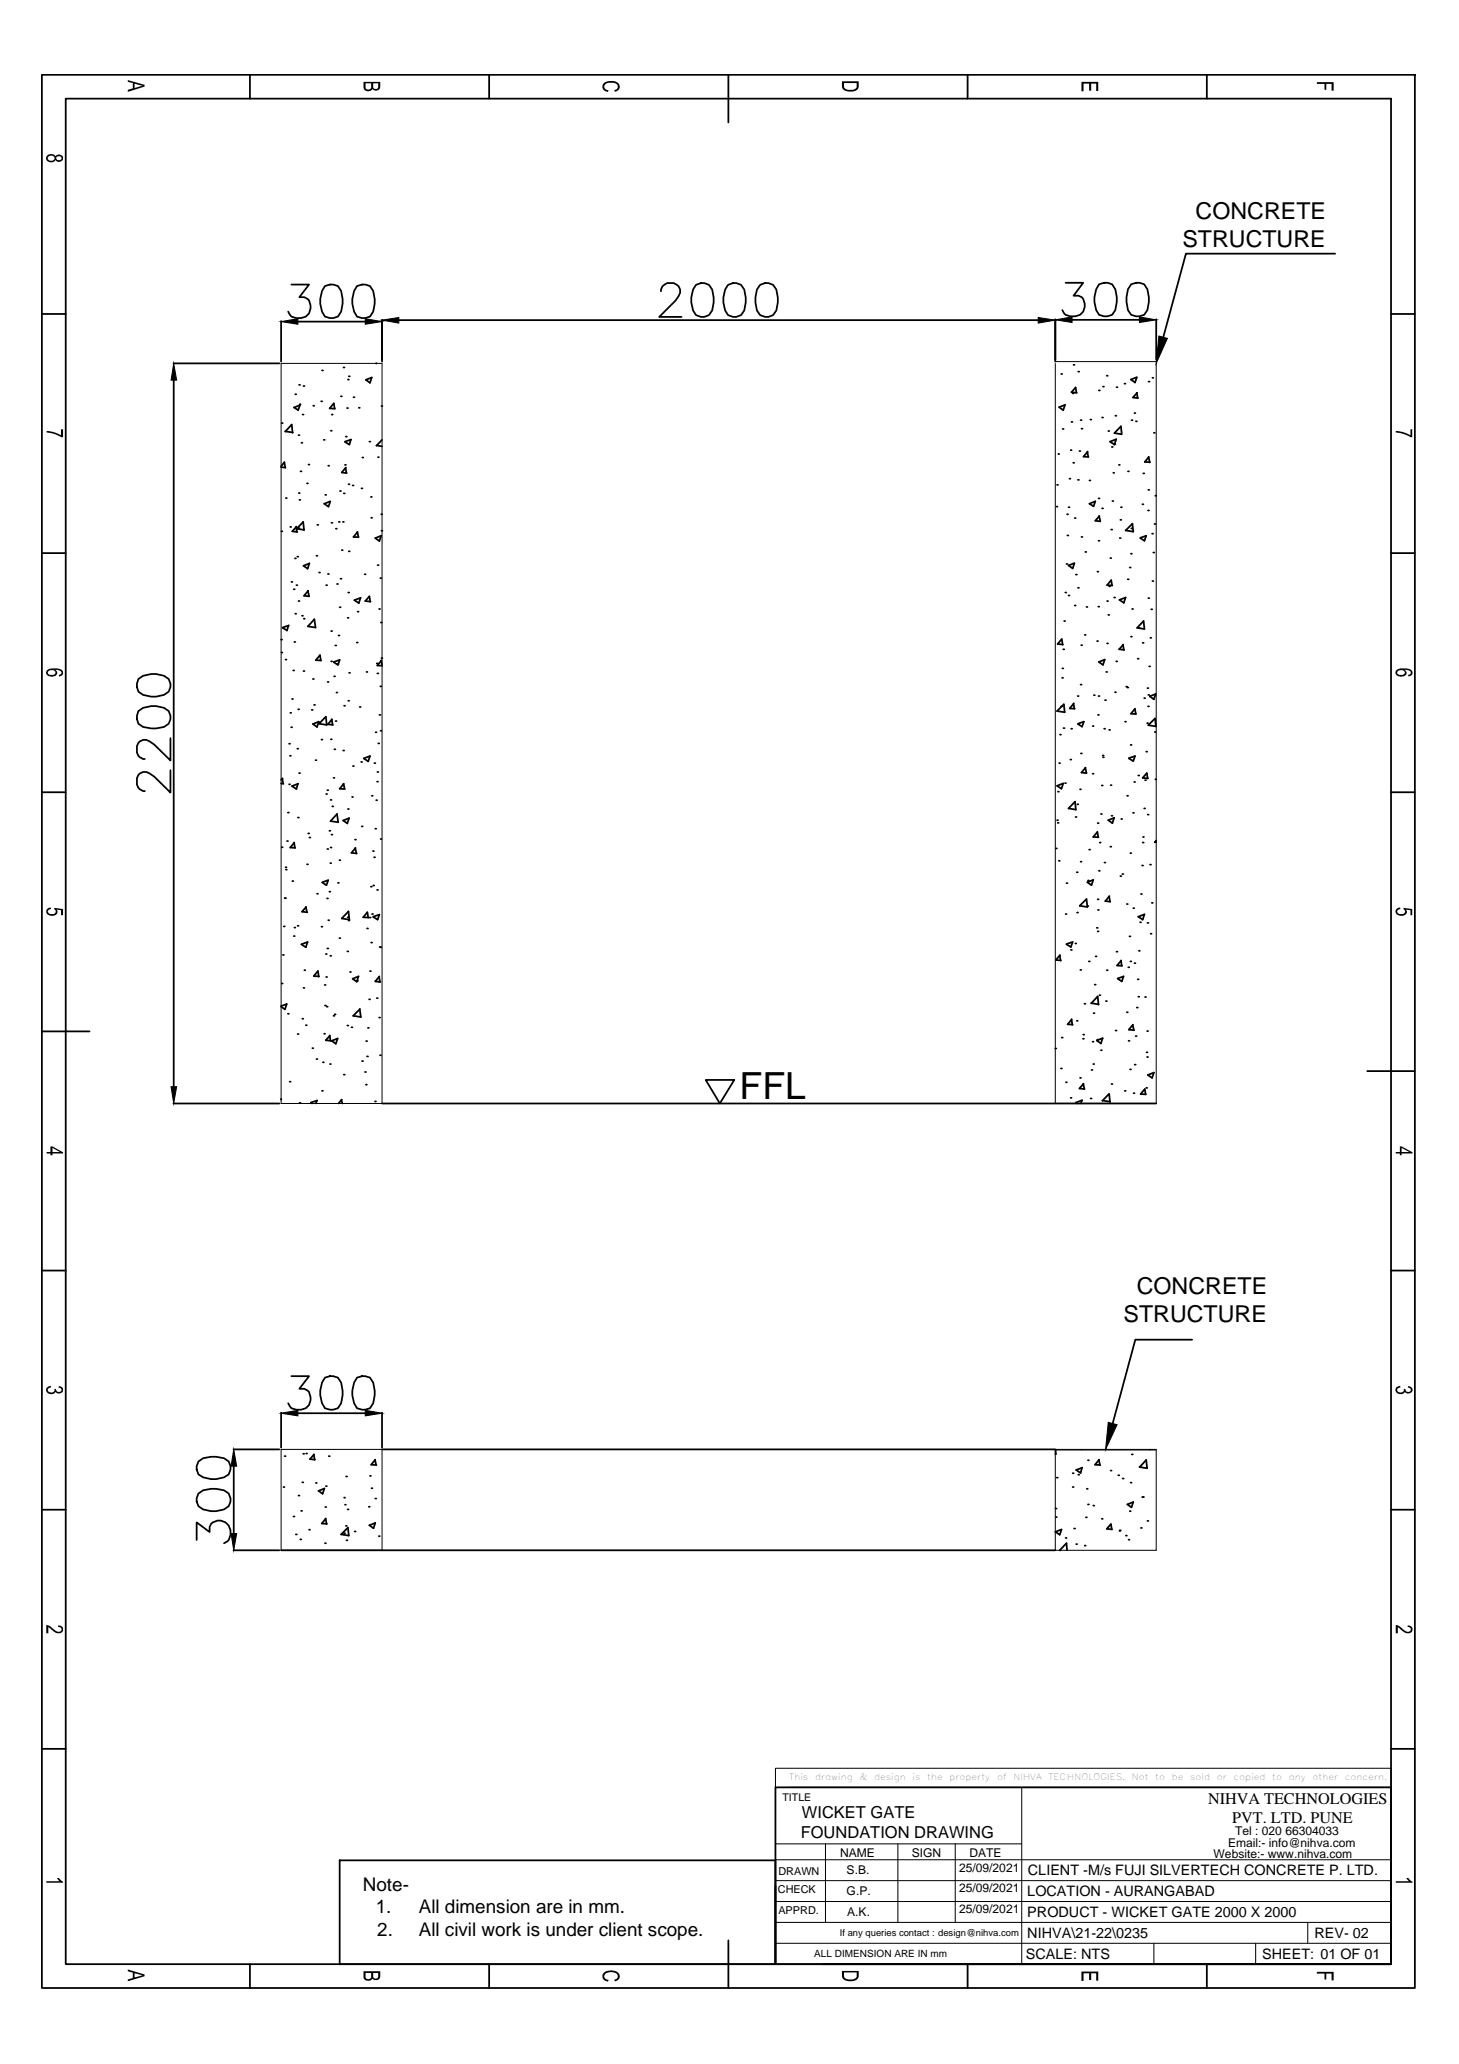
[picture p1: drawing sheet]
<svg xmlns="http://www.w3.org/2000/svg" width="210mm" height="297mm" viewBox="0 0 210 297" stroke-linecap="round" stroke-linejoin="round" font-family="sans-serif">
<!-- layer: 0 -->
<g fill="none" stroke="#000" stroke-width=".25">
<path d="M6 10.8h197.6v275.3h-197.6zM9.5 14.2h190.6v268.5h-190.6zM36 10.8v3.4M70.4 10.8v3.4M104.8 10.8v6.8M139.2 10.8v3.4M173.6 10.8v3.4M192.1 36.5h-21.5l-3.2 12M6 45.2h3.5M24.9 52.3h15.3M25 54.7v101.7M40.4 46.2v5.8"/>
<path d="M41.9 41h2.6l-1.4 1.8h.7a1.3 1.3 0 0 1 .9 1.6 1.59 1.59 0 0 1-2.1 1.4l-.7-.2-.4-.8M42.3 58.6l.9-.3-.3 .7zM42.5 56.7h.1M42.9 46.3h9.6M43 55.4h.1M43.1 58.2h.1M43.5 59.7h.1M43.7 55.6h.1M45.1 58.4h.1M46.2 57.8h.1M46.3 53.3h.1M46.8 41.2l.7-.2h.4l.7 .2 .5 .7 .2 1.1v.7l-.2 1.1-.5 .8-.7 .2h-.4l-.7-.2a3.8 3.8 0 0 1 0-4.4z"/>
<path d="M47.7 59.7h.1M48.1 58.8l-.1-.7-.6 .7h.8M49 57h.1M49.4 52.9h.1M49.9 58.7h.1M50.1 54.6h.1M50.2 54.2h.1M50.9 57.2h.1M51.4 41.2l.7-.2h.4l.7 .2 .5 .7 .2 1.1v.7l-.2 1.1-.5 .8-.7 .2h-.4l-.7-.2a3.8 3.8 0 0 1 0-4.4zM51.6 58.7h.1M52.6 54.7l.9-.4-.3 .8zM54.1 52.3h.1"/>
<path d="M54.9 58.4h.1M55 46v6M57.4 46.1h92M95.1 41.9a1.17 1.17 0 0 1 .9-1.2h.9a1.19 1.19 0 0 1 .7 1.9l-.4 .7-2.4 2.3h3.3M100.1 41a1.55 1.55 0 0 1 2.4 .7l.2 1.1v.7l-.2 1.2a1.47 1.47 0 0 1-1.4 .9 1.47 1.47 0 0 1-1.4-.9 3.9 3.9 0 0 1 .4-3.7zM104.7 41a1.55 1.55 0 0 1 2.4 .7l.2 1.1v.7l-.2 1.2a1.47 1.47 0 0 1-1.4 .9 1.47 1.47 0 0 1-1.4-.9 3.9 3.9 0 0 1 .4-3.7zM109.4 41a1.55 1.55 0 0 1 2.3 .7l.2 1.1v.7l-.2 1.2a1.5 1.5 0 0 1-1.4 .9 1.5 1.5 0 0 1-1.4-.9l-.2-1.2v-.7l.2-1.1zM151.8 45.9v6.1M152.4 58.6l.8-.3-.2 .7zM152.7 53.8h.1M153.3 40.7h2.5l-1.4 1.9h.8a1.3 1.3 0 0 1 .9 1.6 1.6 1.6 0 0 1-2.1 1.3l-.7-.2-.5-.7M154.2 46h9.7"/>
<path d="M154.3 56.6h.1M154.4 52.5h.1M154.9 56.5l-.2-.7-.6 .6 .8 .1M155.1 53.5h.1M158.1 56.2h.1M158.1 40.9l.7-.2h.5l.7 .2 .5 .7 .2 1.2v.6l-.2 1.2-.5 .7-.7 .2h-.5l-.7-.2a3.8 3.8 0 0 1 0-4.4zM158.7 55.6h.1M159.2 54.1h.1M160.5 59.8h.1M160.6 55.7h.1M161.8 55.2h.1M162.7 40.9l.8-.2h.4l.7 .2 .5 .7 .2 1.2v.6l-.2 1.2-.5 .7-.7 .2h-.4l-.8-.2-.4-.7-.2-1.2v-.6l.2-1.2z"/>
<path d="M163.2 59.5h.1M163.5 56.5l.2 .8M163.5 54.3l-.8 .3 .6 .4 .2-.7M163.6 56.5l-.6 .7 .7 .1M165.2 54.9h.1M165.8 54.4h.1M166.3 45.9v5.9M200.1 45.2h3.5M6 79.6h3.5M40.4 67.1l.5-.6 .1 .8M40.4 67.2l.7 .1M40.5 76.5h.1"/>
<path d="M40.5 60.9h.1M41 62.1l1-1 .1 1.2M41 62.1l1.1 .1M41.1 71.7h.1M41.8 75.8h.1M42.6 75.8l.1 .8M42.6 75.8l-.5 .7 .7 .1M42.6 76.1l1-1 .1 1.2M42.6 76.1l1.1 .2M42.9 76h.1M42.9 62.6h.1M43 71h.1"/>
<path d="M43.1 71.9h.1M43.2 67.8h.1M43.4 63.7h.1M44.2 69.6h.1M44.4 66.9h.1M45.5 80h.1M45.6 75.5h.1M46.6 63.3h.1M46.8 71.2h.1M47.2 67h.1M47.5 72.2l-.8 .3M47.5 72.2l-.2 .7-.7-.4"/>
<path d="M47.6 62h.1M47.7 75.2h.1M48.3 76.1h.1M48.7 75.1h.1M48.9 70.7h.1M49.2 79.2h.1M49.3 75.1h.1M49.5 71h.1M49.6 66.9h.1M49.7 67.3l.1 .8M49.8 62.8h.1M49.8 67.3l-.6 .7 .7 .1"/>
<path d="M50.1 69.7h.1M50.2 79.3h.1M50.5 63.3l-.2 .7-.7-.4M50.5 63.3l-.9 .3M50.7 69.9h.1M51.4 76.6l.2 .7h-.7l.5-.7M52 70.3h.1M52.1 65.8h.1M53.1 63.6h.1M53.4 71.5h.1M53.4 74.5h.1M54 77.4l.8-.3-.2 .8z"/>
<path d="M54.2 64.1l.8 .1M54.4 65.8h.1M54.8 74h.1M54.9 76.4h.1M55 63.3l-.8 .8M152 72.9h.1M152.1 69.8h.1M152.2 65.3h.1M152.9 61.7h.1M153.5 74h.1M153.6 77.1h.1M153.7 73h.1"/>
<path d="M153.9 68.9h.1M154 64.8h.1M154.1 60.7h.1M154.4 66.6h.1M154.6 74.6h.1M155.1 69.1h.1M155.3 64.9h.1M155.5 60.5h.1M155.6 77.3h.1M155.6 61.7h.1M156.1 79.4h.1M156.4 65l.2 .8"/>
<path d="M156.5 65l-.6 .7 .7 .1M156.7 69.1h.1M156.7 72.5l.9-.3-.3 .7zM156.9 60.4h.1M158 71.7h.1M158 77.8h.1M158.1 74.3l.2 .7-.7-.1 .6-.6M158.6 73.2h.1M158.6 60.1h.1M159.4 62h.1M159.7 63.6l.9-.4-.3 .8zM159.9 76.2h.1"/>
<path d="M159.9 64.3h.1M160 72.1h.1M160.2 68h.1M160.3 63.9h.1M161 66.9h.1M161.1 77.4h.1M161.2 74.8h.1M161.3 61.4l.1 1.1-1.1-.2zM161.3 73h.1M161.9 76.3l1-.9 .1 1.1zM162.3 67.8h.1M162.7 79.7h.1"/>
<path d="M162.7 76h.1M162.8 60.5h.1M163.4 60.6h.1M164.1 77.4l.8-.3-.3 .7-.5-.4M164.4 72.6h.1M164.5 68.1h.1M165.2 73.5h.1M165.2 70.5h.1M165.2 65.8l.2 .8M165.3 65.8l-.6 .7h.8M165.7 76.8h.1M165.9 79.5h.1"/>
<path d="M166 62.3h.1M166.1 75.4h.1M166.2 71.3h.1M200.1 79.6h3.5M19.9 97.7a3.6 3.6 0 0 1 4.4 0 1.52 1.52 0 0 1-.7 2.3 3.8 3.8 0 0 1-3.7-.5l-.2-.6v-.5zM40.4 92h.1M40.5 93.9h.1M41.1 94.9h.1M41.5 90l-.2 .7-.6-.3M41.5 90l-.8 .3M41.9 83.7h.1M42.2 96.5h.1"/>
<path d="M42.3 84.8h.1M42.3 92.4h.1M42.4 80.4h.1M42.5 88.3h.1M42.6 84.2h.1M42.8 80.1h.1M42.9 86.5h.1M43.4 88.6h.1M43.7 96.6h.1M43.7 81.4l.8-.3-.2 .7zM43.7 89h.1M44.3 85l.2 .8-.8-.1 .6-.7"/>
<path d="M45 97.7h.1M45.2 89.1l.2 1.2-1.1-.2zM45.9 82.4h.1M46.2 95.1l-.2-.8-.6 .7 .8 .1M46.9 84.2h.1M47.1 98.1h.1M47.2 82.6h.1M47.6 90.8h.1M47.6 95.2h.1M48 95.3l.9-.3-.3 .7-.6-.4M48.1 97.3h.1M48.2 92.9h.1"/>
<path d="M48.4 99.7h.1M48.5 84h.1M48.6 95.6h.1M48.7 91.5h.1M48.9 87.4h.1M49 83.3h.1M50 88.9h.1M50.1 85.3h.1M50.2 96.8h.1M51 86.4l.9-.4-.3 .8zM51.3 92.5h.1M51.4 88h.1"/>
<path d="M52.5 82.6h.1M52.7 96.7h.1M53.3 86.6l-.2-.8-.6 .7 .8 .1M54.2 95.5h.1M54.3 96.9h.1M54.3 81.3h.1M54.5 87.6h.1M54.7 83.2h.1M54.7 98.8h.1M54.8 89.6h.1M54.8 95.1l.2 .6M54.9 94.7h.1"/>
<path d="M54.9 95.1l-.6 .7h.7M152.8 92l-.6 .7 .7 .1M152.8 92l.1 .8M152.8 97.6h.1M152.8 96.2h.1M153 93.4h.1M153.1 89.4h.1M153.3 85.3h.1M153.4 81.2h.1M153.7 85.7h.1M154.6 81l-.9 .4 .6 .4 .3-.7M154.6 87.1h.1"/>
<path d="M154.8 82.7h.1M155.1 84.6h.1M155.5 98.5h.1M155.5 92.9h.1M156.1 91.4h.1M156.3 87.3h.1M157.8 92.3h.1M157.9 82.3h.1M158 87.3h.1M158.1 95.3l.8-.4-.2 .8zM159.1 96.7h.1M159.3 92.6h.1"/>
<path d="M159.3 86.5h.1M159.4 88.5h.1M159.6 84.4h.1M159.7 80.3h.1M160 84.3l-.1-.8-.6 .7 .7 .1M160.3 86h.1M160.4 99.6h.1M160.6 95.2h.1M161.1 86.3l.8-.3-.2 .8zM161.6 92.8l.1 .7M161.6 92.8l-.6 .6 .7 .1M162 98.8h.1"/>
<path d="M162.2 98.9h.1M162.2 83.4h.1M162.5 81.7h.1M162.7 91.6h.1M162.9 87.6h.1M163.7 94.8h.1M163.8 90.4h.1M164.4 92.5h.1M164.5 89.4l.1 1.1-1-.1zM165.1 99h.1M165.2 86.1h.1M165.3 95.9h.1"/>
<path d="M165.5 91.8h.1M165.6 87.7h.1M165.8 83.6h.1M6 114h3.5M19.9 102.3a3.6 3.6 0 0 1 4.4 0 1.52 1.52 0 0 1-.7 2.3l-1.1 .2h-.7l-1.2-.2-.7-.4-.2-.7v-.5zM24.5 110.8v3.3l-2.3-2.3-.7-.5a1.15 1.15 0 0 0-1.8 .7v.9a1.18 1.18 0 0 0 1.1 .9M24.5 106.2v3.2l-2.3-2.2-.7-.5a1.15 1.15 0 0 0-1.8 .7v.9a1.18 1.18 0 0 0 1.1 .9M40.4 112.7l.4 .1M40.6 112l.1 .8M40.7 112l-.3 .2M41.4 116.9h.1M41.6 107h.1"/>
<path d="M41.6 112.9h.1M41.7 108.8h.1M41.8 102.6h.1M41.9 104.7h.1M42 100.6h.1M42.8 107.8h.1M42.9 117.7h.1M42.9 112.8l-.3 .8-.6-.5 .9-.3M42.9 102.1h.1M43 111.3h.1M44.3 119.9h.1M44.8 102.2h.1"/>
<path d="M45 104.2l.9-.3-.3 .7zM45.2 101.4h.1M45.4 109.4h.1M46.2 106.4h.1M46.9 103.1l.1 1.2-1.1-.1zM46.9 114.3h.1M47.1 113.7h.1M47.4 119.6h.1M47.6 115.1h.1M47.6 106.4h.1M47.7 103.5l.2 .8M47.8 103.5l-.6 .7 .7 .1"/>
<path d="M47.8 116h.1M48 111.9h.1M48.1 107.8h.1M48.3 103.8h.1M48.5 117.2l.2 1.1-1.1-.1zM49.4 108h.1M49.4 118.1l.8-.4-.2 .8zM49.4 112.8l.2 .8-.7-.1 .6-.7M49.5 101.6h.1M50.1 116.4h.1M50.1 100.9h.1M50.6 114.7h.1"/>
<path d="M50.8 110.3h.1M51.7 101.7h.1M52 109.7h.1M52 118.9h.1M52.3 109.1l.9-.3-.2 .8zM53.5 114.5h.1M53.9 109.8h.1M54 119.3h.1M54 105.4h.1M54.1 115.2h.1M54.2 112.5h.1M54.3 111.1h.1"/>
<path d="M54.4 107h.1M54.6 102.9h.1M54.8 105.2h.1M152.1 118h.1M152.1 102.3l.9-.9 .2 1.1zM152.1 113.1l.9-.4-.3 .8zM152.2 118.4h.1M152.2 113.9h.1M152.4 109.8h.1M152.5 105.7h.1M152.7 101.7h.1M153 104.8h.1"/>
<path d="M153.2 112.7h.1M154 109.3h.1M154.1 104.9h.1M154.4 101.2l.2 .8M154.5 101.2l-.6 .8h.7M154.7 115.4l.1 1.1-1.1-.2zM154.7 117.6h.1M155 115.8h.1M155 100.2h.1M155.1 104.2l.8-.3-.2 .7-.6-.4M155.4 113.6h.1M155.5 108.4h.1"/>
<path d="M156.2 110.5l-.6 .7 .7 .1-.2-.8M157.2 111.4h.1M157.2 104.5h.1M157.4 100h.1M157.9 118.5h.1M158 102.9h.1M158 100.2h.1M158.4 117.2h.1M158.5 113h.1M158.6 108.7h.1M158.7 109h.1M158.8 104.9h.1"/>
<path d="M159 100.8h.1M159.4 118l.9-.3-.3 .8zM159.6 105h.1M159.8 113h.1M159.9 117.4h.1M161.3 117.9h.1M161.9 103.9h.1M162.2 114.5h.1M162.4 109.1l.9-.3-.3 .7-.6-.4M162.7 107.2h.1M163 117h.1M163.2 112.5h.1"/>
<path d="M163.3 102l.1 .8-.7-.1 .6-.7M163.8 111.6h.1M164.6 116.3h.1M164.6 100.5h.1M164.7 112.3h.1M164.9 108.2h.1M165 104.1h.1M165.1 117.2h.1M165.1 112l-.1-.7-.6 .6 .8 .1M165.2 101.7h.1M165.2 100h.1M165.2 104.4l1-1 .1 1.1z"/>
<path d="M165.4 100.2l.9-.3-.3 .7zM166.1 105.3h.1M166.2 112.2h.1M200.1 114h3.5M40.5 121.9h.1M40.7 137.4h.1M40.8 133.3h.1M41 129.3h.1M41.1 124.8h.1M41.1 125.2h.1M41.3 121h.1M42.1 126.8h.1"/>
<path d="M42.3 134.7h.1M42.3 121.3l.1 .7M42.3 133.5h.1M42.3 121.3l-.5 .7h.7M42.8 133.2h.1M43.4 135.9l.9-.3-.3 .7zM43.8 139.6h.1M44 130.5l.2 .8M44 130.5l-.6 .7 .8 .1M44.2 124.4h.1M44.5 120.5h.1M45.6 128.6h.1"/>
<path d="M46.2 133.4h.1M46.4 127l.8-.3-.2 .7-.6-.4M46.9 137.3h.1M47 129.3h.1M47.1 122.2h.1M47.1 136.5h.1M47.2 132.4h.1M47.4 128.3h.1M47.5 137.6h.1M47.5 124.2h.1M47.6 122h.1M47.7 120.1h.1"/>
<path d="M48.6 127.1h.1M48.8 135h.1M48.8 123.8h.1M50 136.9h.1M50 132h.1M50.1 132.5h.1M50.1 131.2l.2 1.1-1.1-.1zM50.3 139.9h.1M51.1 120.8h.1M51.1 122.1l.2 .7M51.2 122l-.6 .7 .7 .1M52.8 133.6h.1"/>
<path d="M53 132.1l-.2-.8-.5 .7 .7 .1M53.2 132.1h.1M53.2 139.8h.1M53.4 127.6h.1M53.4 135.7h.1M53.5 131.5h.1M53.7 122.5h.1M53.7 127.4h.1M53.7 131.9l.9-.3-.3 .7-.6-.3M53.8 123.4h.1M54.2 128.1h.1M54.6 136.3h.1"/>
<path d="M54.7 136.3h.1M54.8 120.7h.1M151.9 122.1h.1M152.3 123.9h.1M152.5 137.5l.1 .7M152.5 137.5l-.6 .6 .7 .1M153.3 131.5h.1M153.4 127.1h.1M153.4 135.9l.9-.3-.2 .7-.7-.4M154.1 136.7h.1M154.7 135.8h.1M154.9 125.5h.1"/>
<path d="M155 131.3h.1M155.3 130.4l1-1 .1 1.1zM155.4 139.6h.1M155.5 124h.1M156.4 130.4h.1M156.4 127l.9-.4-.3 .8zM156.5 126.7h.1M156.6 138.4h.1M156.7 122.3h.1M157.6 137.6h.1M157.8 133.5h.1M157.9 129.4h.1"/>
<path d="M157.9 134h.1M158 131h.1M158 120.5l-.1-.8-.6 .8h.7M158.1 125.3h.1M158.2 121.3h.1M158.9 124.1h.1M159.2 139.6h.1M159.6 129l.1 .8M159.6 129l-.6 .7 .7 .1M159.7 121.8h.1M160.6 137h.1M161.2 126.1h.1"/>
<path d="M161.3 138.2l.1 .8M161.3 138.2l-.6 .8h.7M161.5 125.8h.1M162.1 130.1h.1M162.3 139.2h.1M162.5 134.8h.1M162.6 138.4h.1M162.6 122.8h.1M163 130.7h.1M163.2 138.6h.1M163.8 131.9l.8-.3-.2 .7zM163.8 136.8h.1"/>
<path d="M164 132.7h.1M164.1 128.7h.1M164.3 124.6h.1M164.4 121.3h.1M164.4 120.5h.1M165.1 132.8h.1M165.5 124.4h.1M165.5 134.4h.1M165.7 129.9h.1M166.3 121l-.2 .2h.2M6 148.4h6.9M24.9 158.8h15.3"/>
<path d="M40.4 158.1l.1 .2M40.4 144.8l.8-.3-.2 .8-.6-.4M40.5 141.5h.1M41.4 145.9h.1M41.7 155.7h.1M42.8 148.8h.1M43.1 158.7h.1M43.5 146.6h.1M43.7 142.2h.1M44 147.5h.1M44.9 158.8l-.2-.1 .9-.3-.2 .4M44.9 150.8h.1"/>
<path d="M45.5 152.4h.1M45.9 140.5h-.8l.6-.7 .2 .8M46.3 157h.1M46.5 152.9h.1M46.6 148.8h.1M46.7 141.7h.1M46.8 144.7h.1M46.9 140.6h.1M47 144.9h.1M47.4 149l.2 .8M47.5 153.1h.1M47.5 149l-.6 .7 .7 .1"/>
<path d="M47.7 149.8l.9-.3-.3 .7zM48 146.2h.1M48.1 146h.1M49.1 158.3l.1 .5M49.2 158.3l-.5 .5M49.5 154.7h.1M50 147.6h.1M50.6 147.8h.1M50.7 140.9l.9-.4-.3 .8zM51.4 141.2h.1M51.7 145.2l.2 1.2-1.1-.2 1-1M52.1 152.7h.1"/>
<path d="M52.5 154.3h.1M52.6 156.1h.1M52.7 149.8h.1M52.8 152h.1M52.9 147.9h.1M53.1 143.8h.1M53.9 158.5h.1M54.2 143.7h.1M54.5 146.4h.1M54.5 140.6l.2 .7M54.6 140.5l-.6 .7 .7 .1M54.7 151.9h.1"/>
<path d="M55 158.8h111.3M101.5 155.4h4.1l-2 3.4zM151.8 150.9h.1M152.6 153.8h.1M152.8 149.3h.1M153.3 155.8h.1M154 158h.1M154.1 146.7l.2 .8M154.2 146.7l-.6 .7 .7 .1M154.9 146.9h.1M155 158.8l-.2-.1 .9-.4-.2 .5M155.4 155.1h.1"/>
<path d="M155.8 149.5h.1M155.8 148.9h.1M155.8 156l.2 .7-.7-.1 .6-.6M156 144.5h.1M156.9 158.1h.1M157 144.4l.9-1 .1 1.2M157 144.4l1 .1M157 154h.1M157.2 149.9h.1M157.3 153.1h.1M157.3 145.8h.1M157.5 141.7h.1"/>
<path d="M157.8 149.7l.8-.3-.2 .8zM157.9 149.6h.1M158.2 143.2h.1M158.4 151.1h.1M158.6 158.4l1-1 .1 1.2M158.6 158.4l1.1 .2M159.1 144.1h.1M159.9 156h.1M160.5 148.3h.1M160.8 140.8l.8-.3-.2 .7-.6-.3M161.8 157h.1M162.1 145.7h.1"/>
<path d="M162.4 149.8h.1M162.6 153.9h.1M163 147.5l.1 .8M163 147.5l-.6 .7 .8 .1M163.1 157.3h.1M163.3 153.2h.1M163.4 149.1h.1M163.5 145h.1M163.7 140.9h.1M163.8 143.4h.1M164.7 143.5h.1M164.8 157.5l-.1-.8-.6 .8h.8"/>
<path d="M164.9 156.6h.1M164.9 151.4h.1M165 148.4h.1M165 152.1h.1M165.1 154.7l.6 .4 .3-.7-.8 .3M196.7 154.1h6.9M6 182.9h3.5M41.9 198h2.6l-1.4 1.9h.7a1.32 1.32 0 0 1 .9 1.6 1.6 1.6 0 0 1-2.1 1.4l-.7-.2-.4-.8M46.8 198.3l.7-.3h.4l.7 .3 .5 .7 .2 1.1v.7l-.2 1.1-.5 .8-.7 .2h-.4l-.7-.2a3.8 3.8 0 0 1 0-4.4zM51.4 198.3l.7-.3h.4l.7 .3 .5 .7 .2 1.1v.7l-.2 1.1-.5 .8-.7 .2h-.4l-.7-.2a3.8 3.8 0 0 1 0-4.4zM171.5 192.8h-8.2l-3.2 12.1M200.1 182.9h3.5"/>
<path d="M6 217.3h3.5M28.5 214.9l.7-.4 1.2-.2h.7l1.1 .2a1.47 1.47 0 0 1 1 1.4 1.47 1.47 0 0 1-1 1.3 3.8 3.8 0 0 1-3.7-.4l-.2-.7v-.5zM28.5 210.3l.7-.4 1.2-.3h.7l1.1 .3a1.47 1.47 0 0 1 1 1.3 1.47 1.47 0 0 1-1 1.4 3.9 3.9 0 0 1-3.7-.4l-.2-.7v-.5zM33.6 208.6h6.6M33.6 211v9.7M40.4 203.3v5M40.8 214h.1M41 209.6h.1M42.2 218.2h.1M42.9 203.4h9.6M42.9 215.2h.1M43.3 217.4h.1"/>
<path d="M43.5 213.3h.1M43.6 209.2h.1M44 209.2h.1M45.1 209.3l.2 .8M45.2 209.3l-.6 .7 .7 .1M45.4 213.4h.1M45.8 214.6l.9-.4-.3 .8zM46.8 216.9h.1M46.8 218.5l.2 .8M46.9 213.9h.1M46.9 218.5l-.6 .8h.7M47.3 209.6h.1"/>
<path d="M49.5 215.5h.1M49.6 216.5h.1M49.8 219.6h.1M49.8 212.5h.1M50 217.2h.1M53.1 216.8h.1M53.1 219.5l.9-.3-.3 .7zM53.2 212.4h.1M53.4 214.2h.1M53.9 210.1l.2 .7M54 215.7h.1M54 210.1l-.6 .7h.8"/>
<path d="M55 203.3v5M55 208.6h96.8M151.9 217.1h.1M151.9 208.7v.6l-.1-.1M151.9 218.3h.1M152 212.7h.1M154.3 212h.1M154.3 214h.1M154.5 220h.1M155.1 212.2h.1M155.7 211.2l-.2 .8-.7-.4 .9-.4M156.2 218.4h.1"/>
<path d="M156.4 214.3h.1M156.5 210.2h.1M156.5 216.5h.1M157.3 216.7h.1M158.1 210.1l.2 .8M158.1 210.1l-.6 .7h.8M158.5 218.6h.1M159.8 211.6h.1M160.9 212.3h.1M161.5 212.8h.1M162.2 216.5l.8-.3-.2 .7zM162.5 217.5h.1"/>
<path d="M162.7 213.4h.1M162.8 209.3h.1M163.9 211.1l1.1 .2-.1-1.2-.9 1M164.1 219.9h.1M164.3 215.4h.1M164.4 215.4h.1M165.1 218.9h.1M200.1 217.3h3.5M28.3 221.6v-2.5l1.9 1.4a1.41 1.41 0 0 1 .6-1.5 1.41 1.41 0 0 1 1.6 .1 1.85 1.85 0 0 1 .3 2.7l-.5 .3M33.6 223.1h6.6M40.4 223.1h111.4M42.6 220.8h.1"/>
<path d="M43.2 221.5h.1M44.5 220.1h.1M46.8 222.1h.1M49.1 220.8l1-.9 .1 1.1zM49.5 220.7h.1M49.8 221.7h.1M51 220.4h.1M54.5 221.1h.1M152.6 223.1h-.1l.9-1 .1 1M152.7 220.1l-.8 .3M152.7 220.1l-.2 .8-.7-.5M153.3 221.3h.1"/>
<path d="M154.8 222.2h.1M156.1 222.4h.1M159.9 220.1l-.1-.8-.6 .7 .8 .1M161.1 220.3h.1M161.1 220.2h.1M162 221h.1M162.4 221.6h.1M6 251.7h3.5M111.6 257.2h88.5v25.5h-88.5zM200.1 251.7h3.5M48.9 267.7h62.7v15h-62.7zM104.8 279.2v6.9"/>
<path d="M111.6 271.4v11.3M36 282.7v3.4M70.4 282.7v3.4M118.3 282.7h81.8M139.2 282.7v3.4M173.6 282.7v3.4"/>
</g>
<g fill="none" stroke="#000" stroke-width=".14">
<path d="M40.4 52.3h14.6v106.5h-14.6zM151.8 52.3v106.5h14.5v-106.5M151.8 52h14.5M40.4 208.6h14.6v14.5h-14.6zM151.8 208.6h14.5v14.5h-14.5zM151.8 208.7h14.5M155.6 208.6v.1M165.5 208.6v.1M111.6 254.5h88.5v2.7h-88.5zM111.6 257.2v25.5M113.1 257.2h87M147 257.2v25.5"/>
<path d="M111.6 276.7h88.5M111.6 273.7h88.5M111.6 270.7h88.5M111.6 267.6h88.5M111.6 265.4h35.4M111.6 279.7h88.5M118.8 265.4v11.3M129.2 265.4v11.3M137.4 265.4v11.3M166 279.7v3M180.7 279.7v3M188.1 276.7v3"/>
</g>
<g fill="#000">
<path d="M86.8 12.1l.2-.2 .6-.2h.7l.4 .1 .3 .2 .1 .2v.6l-.5 .4h-.2v-.2a.51 .51 0 0 0 .5-.6 .51 .51 0 0 0-.6-.4l-.8-.1-.3 .1a.54 .54 0 0 0-.2 .7 .54 .54 0 0 0 .6 .3l-.1 .2h-.2l-.5-.3-.1-.2zM155.6 11.8h2.4v1.3h-.3v-1.1h-.7v1.1h-.3v-1.1h-.8v1.1h-.3zM189.5 11.8h2.4v1.3h-.3v-1h-.8v.8h-.2v-.8h-1.1zM6.7 62l1 .2 1.1 .5v-.9h.3v1.1h-.3l-1.1-.5-1-.2zM200.8 62l1.1 .2 1 .5v-.9h.3v1.1h-.3l-1-.5-1.1-.2zM6.7 130.9l.3-.2 .3-.1v.2l-.1 .1a.37 .37 0 0 0-.3 .5 .37 .37 0 0 0 .6 .1 .37 .37 0 0 0 .5-.2 .37 .37 0 0 0-.2-.4v-.2l1.3 .1v.9h-.3v-.7l-.7-.1 .1 .1a.72 .72 0 0 1-.3 .8 .72 .72 0 0 1-.8-.1l-.2-.1a.49 .49 0 0 1-.2-.7zM200.8 130.9l.4-.3h.2l.1 .2a.38 .38 0 0 0-.5 .4 .38 .38 0 0 0 .6 .3 .37 .37 0 0 0 .5-.1 .37 .37 0 0 0-.2-.5v-.2l1.3 .1v.9h-.3v-.7l-.7-.1a.58 .58 0 0 1 0 .7 .58 .58 0 0 1-.6 .2h-.4l-.3-.3-.1-.3zM6.7 199.8l.5-.4h.1v.3a.35 .35 0 0 0-.4 .3 .35 .35 0 0 0 .4 .4 .39 .39 0 0 0 .4-.1 .39 .39 0 0 0 .1-.4h.3a.38 .38 0 0 0 .3 .4 .38 .38 0 0 0 .4-.3l-.1-.2-.3-.1 .1-.2 .3 .1a.53 .53 0 0 1 .2 .7 .53 .53 0 0 1-.6 .2l-.4-.2-.2 .2-.2 .1h-.6l-.3-.3zM200.8 199.7l.6-.3v.3a.35 .35 0 0 0-.4 .3 .35 .35 0 0 0 .4 .4 .39 .39 0 0 0 .5-.1 .39 .39 0 0 0 0-.4h.3a.37 .37 0 0 0 .4 .4 .37 .37 0 0 0 .3-.5l-.4-.1 .1-.2h.1a.56 .56 0 0 1 .4 .8 .56 .56 0 0 1-.9 0l-.5 .3h-.5a.59 .59 0 0 1-.4-.9zM6.7 233.9l.5 .1 .8 .7a.43 .43 0 0 0 .6 .1 .43 .43 0 0 0 .2-.5l-.2-.1h-.2v-.3h.1a.58 .58 0 0 1 .6 .8 .58 .58 0 0 1-.8 .3l-.5-.2-.8-.6v.8h-.3zM200.8 233.9l.5 .1 .8 .7 .3 .1a.36 .36 0 0 0 .6-.3 .36 .36 0 0 0-.5-.3v-.3l.4 .1a.58 .58 0 0 1 .2 .8 .58 .58 0 0 1-.8 .2l-.4-.1-.8-.7v.8h-.3zM6.7 270.7h1.9l-.4-.4h.3l.4 .4 .2 .1v.1h-2.4z"/>
<path d="M200.8 270.7h1.9l-.4-.4h.3l.3 .3 .3 .2v.1h-2.4zM86.9 283.9l.4-.3h.5h.6l.5 .2 .2 .4v.5l-.2 .3-.3 .1h-.2v-.2a.54 .54 0 0 0 .5-.6 .54 .54 0 0 0-.7-.4l-.5-.1-.5 .2a.5 .5 0 0 0-.2 .6 .5 .5 0 0 0 .6 .3l-.1 .3h-.2l-.5-.4-.1-.6zM155.6 283.7h2.4v1.3h-.3v-1h-.7v1h-.3v-1h-.8v1.1h-.3zM189.5 283.8h2.4v1.2h-.3v-1h-.8v.9h-.2v-.9h-1.1z"/>
<path d="M18.4 11.5l2.4 .7v.3l-2.4 .7v-.3l.7-.2v-.7l-.7-.2zM19.4 12v.7l1.1-.4z"/>
<path d="M52.3 11.8h2.4v.7a.65 .65 0 0 1-.5 .5 .65 .65 0 0 1-.6-.2l-.3 .3h-.5a.52 .52 0 0 1-.5-.6zM53.7 12v.4a.36 .36 0 0 0 .4 .4 .36 .36 0 0 0 .3-.4v-.4zM52.6 12v.5a.4 .4 0 0 0 .4 .4 .4 .4 0 0 0 .4-.5v-.4z"/>
<path d="M121.1 11.7h2.4v1l-.3 .3-.5 .2h-.7l-.4-.1-.4-.4zM121.4 12v.3a.7 .7 0 0 0 1 .6h.4a.45 .45 0 0 0 .4-.6v-.3z"/>
<path d="M6.8 22.4l.3-.2h.3a.44 .44 0 0 1 .6 .3 .56 .56 0 0 1 .8-.2 .56 .56 0 0 1 0 .9l-.1 .1a.55 .55 0 0 1-.7-.3l-.2 .3-.4 .1-.6-.2-.2-.3zM8.2 22.5a.34 .34 0 0 0 .2 .5 .34 .34 0 0 0 .4-.3l-.1-.2zM7 22.5a.46 .46 0 0 0 .2 .6 .46 .46 0 0 0 .6-.2 .45 .45 0 0 0-.2-.5 .45 .45 0 0 0-.6 .1z"/>
<path d="M6.7 96.5l.2-.2 .4-.1h1l.4 .1a.53 .53 0 0 1 .4 .6 .53 .53 0 0 1-.6 .4v-.2a.32 .32 0 0 0 .4-.3 .32 .32 0 0 0-.4-.3l-.6-.1a.49 .49 0 0 1 .3 .6 .49 .49 0 0 1-.6 .3h-.5l-.3-.2a.4 .4 0 0 1-.1-.6zM7 96.6a.44 .44 0 0 0 .1 .5 .44 .44 0 0 0 .5 0 .36 .36 0 0 0 .4-.4 .36 .36 0 0 0-.5-.3z"/>
<path d="M200.8 96.5l.6-.3h1l.5 .2a.51 .51 0 0 1 .3 .6 .51 .51 0 0 1-.6 .3v-.2a.35 .35 0 0 0 .4-.4 .35 .35 0 0 0-.5-.3h-.5l.2 .1a.54 .54 0 0 1 0 .7 .54 .54 0 0 1-.6 .2l-.5-.1a.48 .48 0 0 1-.3-.8zM201.1 96.6a.38 .38 0 0 0 0 .4 .38 .38 0 0 0 .5 .1 .38 .38 0 0 0 .5-.3 .38 .38 0 0 0-.5-.4z"/>
<path d="M7.3 165h.2l1.6 .8v.2h-1.6v.3h-.2v-.3h-.6v-.2h.6zM7.5 165.2v.6h1.1z"/>
<path d="M201.4 165h.2l1.6 .8v.2h-1.6v.3h-.2v-.3h-.6v-.2h.6zM201.6 165.2v.6h1.1z"/>
<path d="M18.4 283.4l2.4 .8v.2l-2.4 .7v-.2l.7-.2v-.8l-.7-.2zM19.4 284v.6l1.1-.3z"/>
<path d="M52.3 283.7h2.4v.8l-.2 .4-.6 .1-.3-.3-.1 .1a.68 .68 0 0 1-.7 .2 .68 .68 0 0 1-.5-.6zM53.7 283.9v.4a.37 .37 0 0 0 .4 .4 .37 .37 0 0 0 .3-.4v-.4zM52.6 283.9v.5a.4 .4 0 0 0 .4 .4 .4 .4 0 0 0 .4-.4v-.5z"/>
<path d="M121.1 283.6h2.4v.9l-.3 .5-.6 .1-1-.1a.64 .64 0 0 1-.5-.7zM121.4 283.9v.4a.68 .68 0 0 0 .9 .6l.7-.2a.39 .39 0 0 0 .2-.5v-.3z"/>
</g>
<g fill="#000" stroke="#000" stroke-width=".14">
<path d="M25 52.3l.4 2.4h-.8zM40.4 46.3l2.5-.4v.8zM52.5 45.9l2.5 .4-2.5 .4zM55 46.1l2.4-.4v.8zM149.4 45.7l2.4 .4-2.4 .4zM151.8 46l2.4-.4v.8zM163.9 45.6l2.4 .4-2.4 .4zM166.7 48.4l1.3 .3-1.7 3.6zM24.6 156.4h.8l-.4 2.4zM33.6 208.6l.5 2.4h-.9zM40.4 203.4l2.5-.4v.8zM52.5 203l2.5 .4-2.5 .4z"/>
<path d="M159.4 204.7l1.3 .3-1.6 3.6zM33.2 220.7h.9l-.5 2.4z"/>
</g>
<text font-size="5.4" x="106.4" y="158.2">FFL</text>
<g font-size="3.3">
<text x="170.1" y="35.6">STRUCTURE</text>
<text x="172" y="31.5">CONCRETE</text>
<text x="161.6" y="190.3">STRUCTURE</text>
<text x="163.5" y="186.2">CONCRETE</text>
</g>
<g font-size="2.7">
<text x="52.2" y="272.1">Note-</text>
<text x="54.1" y="275.4">1.</text>
<text x="60.3" y="275.4">All dimension are in mm.</text>
<text x="54.3" y="278.6">2.</text>
<text x="60.3" y="278.6">All civil work is under client scope.</text>
</g>
<g font-size="2.4">
<text x="115.4" y="261.7">WICKET GATE</text>
<text x="115.2" y="264.6">FOUNDATION DRAWING</text>
</g>
<g font-size="2.3">
<text x="173.8" y="259.7">NIHVA TECHNOLOGIES</text>
<text x="177.3" y="262.3">PVT. LTD. PUNE</text>
</g>
<g font-size="2.1">
<text x="147.9" y="269.8">CLIENT -M/s FUJI SILVERTECH CONCRETE P. LTD.</text>
<text x="147.8" y="275.9">PRODUCT - WICKET GATE 2000 X 2000</text>
<text x="147.8" y="272.9">LOCATION - AURANGABAD</text>
<text x="147.6" y="281.9">SCALE: NTS</text>
<text x="147.8" y="278.9">NIHVA\21-22\0235</text>
<text x="181.6" y="281.9">SHEET: 01 OF 01</text>
<text x="189.1" y="278.9">REV- 02</text>
</g>
<g font-size="1.7">
<text x="120.9" y="267.2">NAME</text>
<text x="121.8" y="269.8">S.B.</text>
<text x="131.2" y="267.2">SIGN</text>
<text x="138" y="269.3">25/09/2021</text>
<text x="139.5" y="267.2">DATE</text>
<text x="174.6" y="267.4">Website:- www.nihva.com</text>
<text x="176.7" y="265.8">Email:- info@nihva.com</text>
<text x="177.7" y="264">Tel : 020 66304033</text>
<text x="121.8" y="272.8">G.P.</text>
<text x="121.9" y="275.8">A.K.</text>
<text x="138" y="272.3">25/09/2021</text>
<text x="138" y="275.4">25/09/2021</text>
</g>
<g font-size="1.6">
<text x="112" y="269.8">DRAWN</text>
<text x="111.9" y="272.4">CHECK</text>
<text x="112" y="275.4">APPRD.</text>
</g>
<text font-size="1.5" x="112.6" y="259.2">TITLE</text>
<g font-size="1.4">
<text x="117.2" y="281.7">ALL DIMENSION ARE IN mm</text>
<text x="120.8" y="278.7">If any queries contact : design@nihva.com</text>
</g>
<g font-size="1.3">
<text x="113.6" y="256.2">This</text>
<text x="117.3" y="256.2">drawing</text>
<text x="123.6" y="256.2">&amp;</text>
<text x="125.8" y="256.2">design</text>
<text x="131.3" y="256.2">is</text>
<text x="133.4" y="256.2">the</text>
<text x="136.6" y="256.2">property</text>
<text x="143.4" y="256.2">of</text>
<text x="145.8" y="256.2">NIHVA</text>
<text x="150.8" y="256.2">TECHNOLOGIES.</text>
<text x="162.8" y="256.2">Not</text>
<text x="166.2" y="256.2">to</text>
<text x="168.6" y="256.2">be</text>
<text x="171.2" y="256.2">sold</text>
<text x="175.1" y="256.2">or</text>
<text x="177.5" y="256.2">copied</text>
<text x="183" y="256.2">to</text>
<text x="185.4" y="256.2">any</text>
<text x="188.8" y="256.2">other</text>
<text x="193.5" y="256.2">concern.</text>
</g>
</svg>
